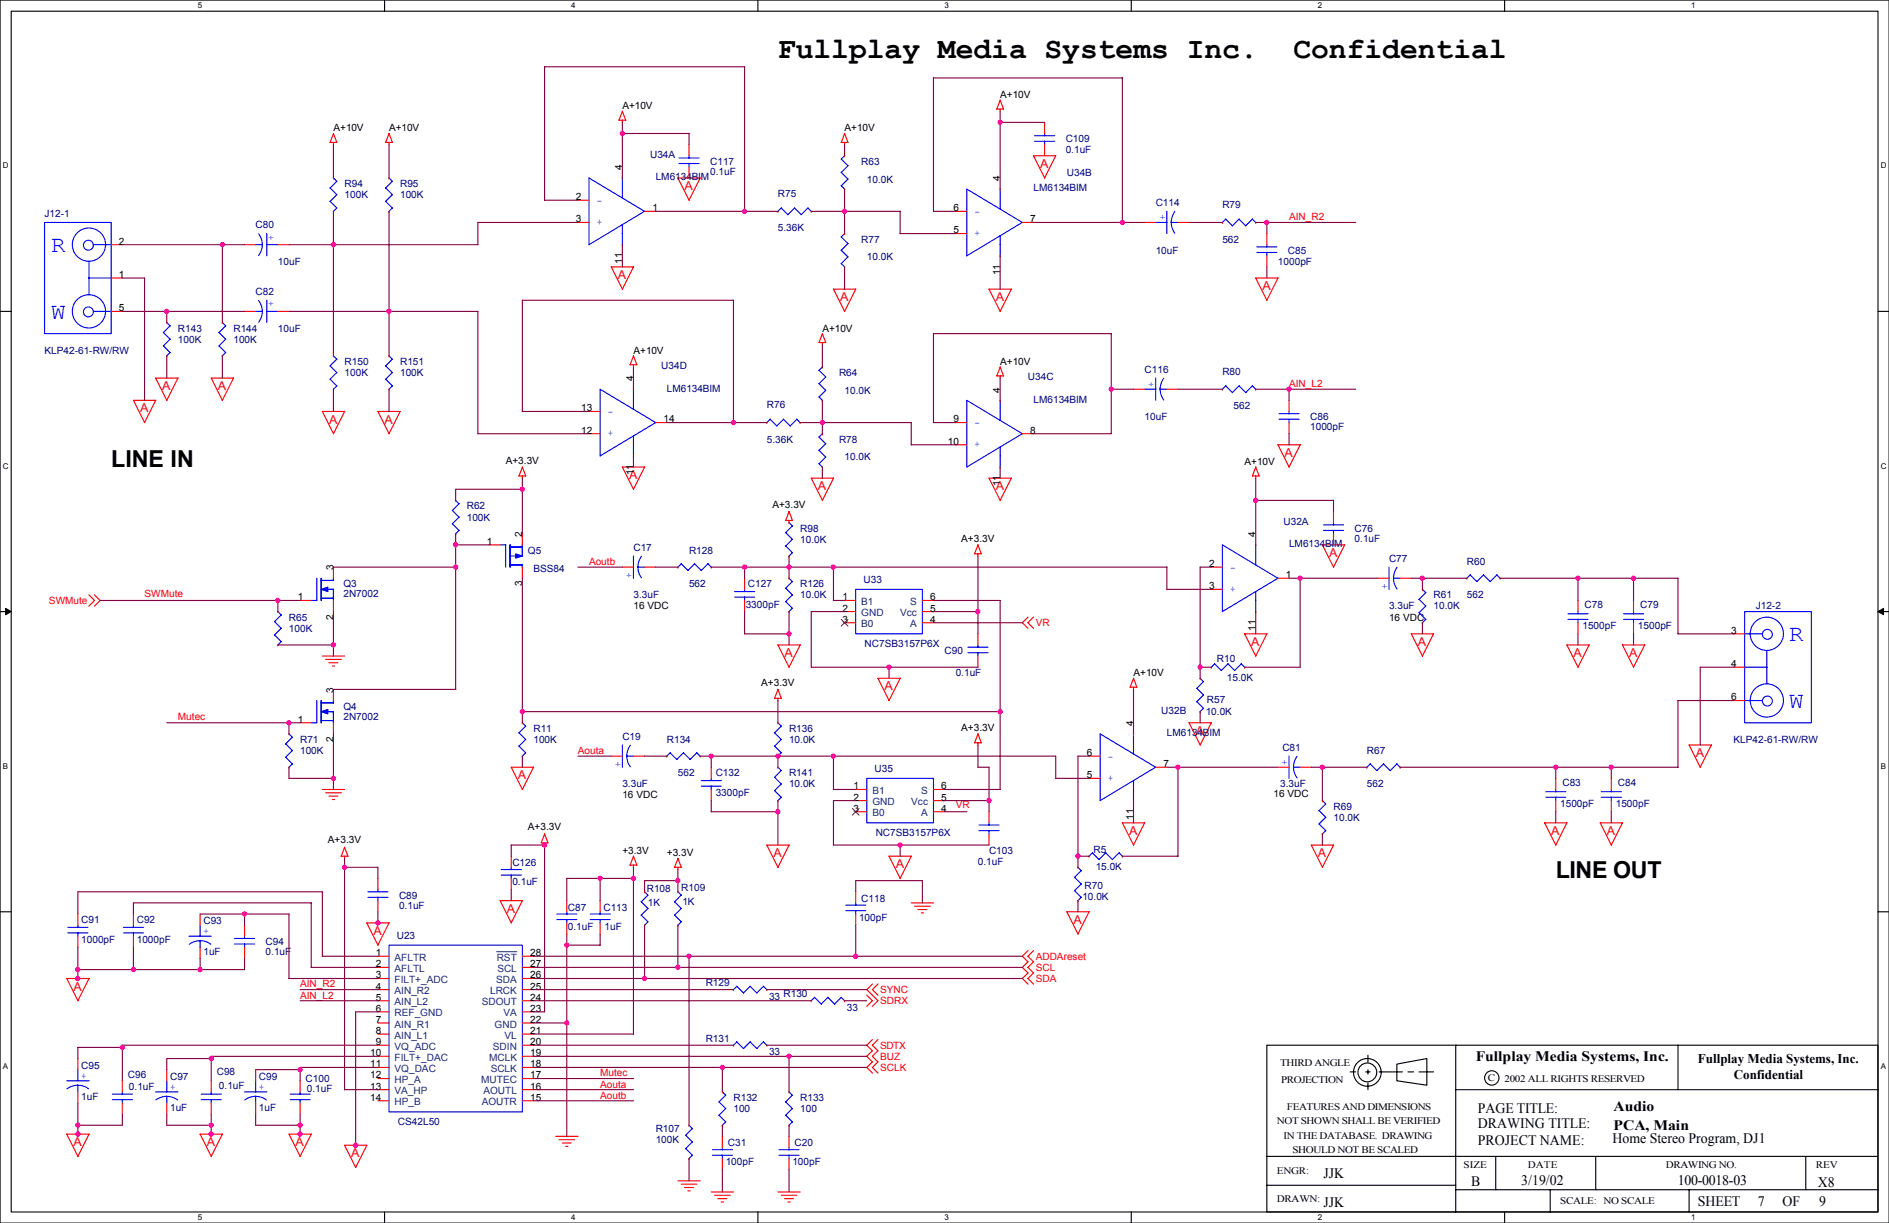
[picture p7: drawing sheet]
<svg xmlns="http://www.w3.org/2000/svg" width="432mm" height="279mm" viewBox="0 0 432 279" stroke-linecap="round" stroke-linejoin="round" font-family="sans-serif">
<path d="M0 0h431.8v279.4h-431.8zM2.6 2.6h426.7v274.3h-426.7z" fill="none" stroke="#000" stroke-width=".25"/>
<g fill="#fff">
<path d="M45.2 .3h1v2h-1z"/>
<path d="M45.2 277.1h1v2.1h-1z"/>
</g>
<path d="M87.9 0v2.6M87.9 276.9v2.5" fill="none" stroke="#000" stroke-width=".25"/>
<g fill="#fff">
<path d="M130.6 .3h1v2h-1z"/>
<path d="M130.6 277.1h1v2.1h-1z"/>
</g>
<path d="M173.2 0v2.6M173.2 276.9v2.5" fill="none" stroke="#000" stroke-width=".25"/>
<g fill="#fff">
<path d="M215.9 .3h1v2h-1z"/>
<path d="M215.9 277.1h1v2.1h-1z"/>
</g>
<path d="M258.6 0v2.6M258.6 276.9v2.5" fill="none" stroke="#000" stroke-width=".25"/>
<g fill="#fff">
<path d="M301.3 .3h1v2h-1z"/>
<path d="M301.3 277.1h1v2.1h-1z"/>
</g>
<path d="M343.9 0v2.6M343.9 276.9v2.5" fill="none" stroke="#000" stroke-width=".25"/>
<g fill="#fff">
<path d="M386.6 .3h1v2h-1z"/>
<path d="M386.6 277.1h1v2.1h-1z"/>
<path d="M.7 36.9h1.2v2h-1.2z"/>
<path d="M429.9 36.9h1.3v2h-1.3z"/>
<path d="M.7 105.4h1.2v2.1h-1.2z"/>
<path d="M429.9 105.4h1.3v2.1h-1.3z"/>
</g>
<path d="M0 71.1h2.6M429.3 71.1h2.5" fill="none" stroke="#000" stroke-width=".25"/>
<g fill="#fff">
<path d="M.7 174h1.2v2h-1.2z"/>
<path d="M429.9 174h1.2v2h-1.2z"/>
</g>
<path d="M0 139.7h2.6M429.3 139.7h2.5" fill="none" stroke="#000" stroke-width=".25"/>
<path d="M1.3 139l1.3 .7-1.3 .7zM429.3 139.7l1.3-.7v1.4z" fill="#000" stroke="#000" stroke-width=".23"/>
<g fill="#fff">
<path d="M.7 242.6h1.2v2h-1.2z"/>
<path d="M429.9 242.6h1.2v2h-1.2z"/>
</g>
<g fill="none" stroke="#000" stroke-width=".25">
<path d="M0 208.3h2.6M429.3 208.3h2.5M332.8 238.8h96.5v38.1h-96.5zM332.8 238.8h-43.2v38.1h43.2M383.6 238.8v10.1M308.6 244.9h1.3M312.2 244.9h1M312.7 241.1v1.5M312.7 244.4v1M312.7 247.4v1.5M315.2 244.9h5.4M319.3 243.1l6.9-1.3v6.1l-6.9-1z"/>
<path d="M321.8 244.9h1.3M324.4 244.9h3.3M332.8 248.9h96.5M289.6 264.2h139.4M289.6 270.8h43.2M332.8 271.8h96.5M341.9 264.2v7.6M354.4 271.8v5.1M364.8 264.2v7.6M386.1 271.8v5.1M412.8 264.2v7.6"/>
<circle cx="312.6" cy="245" r="3.2"/>
<circle cx="312.6" cy="245" r="2.15"/>
<circle cx="341" cy="246.3" r="1.64"/>
</g>
<g fill="none" stroke="#f00" stroke-width=".25">
<path d="M76.2 32.5v.6M76.2 30.5l.8 2.1M76.2 30.5l-.8 2h1.6M88.1 32.5h1.6M88.9 32.5v.6M88.9 30.5l.8 2.1M88.9 30.5l-.7 2M142.3 27.5v.5M142.3 25.4l.7 2.1M142.3 25.4l-.8 2.1h1.5M157.5 33v2.6M157.5 38.1v2.6"/>
<path d="M193.1 35.6h.1M193.1 32.5v.6M193.1 30.5l.7 2.1M193.1 30.5l-.8 2h1.5M228.6 22.9l.8 2h-1.6zM228.6 24.9v.5M238.8 28v2.5M238.8 33v2.6M241.3 35.6h-5.1l2.6 5.1M241.3 35.6l-2.5 5.1M25.4 55.9h2.6M55.9 55.9h2.5"/>
<path d="M63.5 55.9h2.6M76.2 40.7h.1M76.2 48.3h.1M88.9 40.7h.1M88.9 48.3h.1M132.1 50.8h2.5M132.1 45.7h2.5M142.3 40.7h.1M142.3 55.9h.1M147.3 48.3h2.6M160.1 40.7h-5.1l2.5 5.1M160.1 40.6l-2.6 5.1"/>
<path d="M177.8 48.3h.1M185.4 48.3h.1M193.1 53.4h.1M193.1 43.2h.1M218.5 48.3h2.5M218.5 53.4h2.5M228.6 43.2h.1M228.6 58.4h.1M233.7 50.8h2.5M261.6 50.8h2.6M269.3 50.8h2.5M279.4 50.8h.1"/>
<path d="M287 50.8h.1M289.6 53.4v2.5M289.6 58.4v2.6M25.4 63.5h2.6M25.4 71.1h2.6M38.1 73.7h.1M50.8 73.7h.1M55.9 71.1h2.5M63.5 71.1h2.6M142.3 66.1l2.5-5.1h-5.1l2.6 5.1M188 78.3v.5M188 76.2l.8 2.1"/>
<path d="M188 76.2l-.8 2.1h1.5M193.1 61h.1M193.1 71.1l2.5-5h-5.1l2.6 5.1M226.1 66.1h5.1l-2.6 5zM292.1 63.5h-5.1l2.6 5.1M292.1 63.5l-2.5 5.1M33 96.5l2.6-5h-5.1l2.6 5.1M38.1 81.3h.1M40.7 86.4h-5.1l2.5 5.1M40.7 86.4l-2.6 5.1M50.8 81.3h.1M53.4 86.4h-5.1l2.5 5.1"/>
<path d="M53.4 86.4l-2.6 5.1M73.7 94h5.1l-2.6 5.1zM76.2 81.3h.1M76.2 88.9h.1M86.4 94h5.1l-2.6 5.1zM88.9 81.3h.1M88.9 88.9h.1M134.6 94h2.6M134.6 99.1h2.6M144 83.3h1.6M144.8 88.9h.1M144.8 83.3v.6"/>
<path d="M144.8 81.3l.8 2.1M144.8 81.3l-.8 2M149.9 96.5h2.5M175.3 96.5h.1M182.9 96.5h.1M188 99.1h.1M188 91.5h.1M188 83.8h.1M218.5 96.5h2.5M228.6 91.5h.1M228.6 85.9v.5M228.6 83.8l.8 2.1h-1.6z"/>
<path d="M233.7 99.1h2.5M259.1 88.9h2.5M266.7 88.9h2.6M279.4 88.9h.1M287 88.9h.1M294.7 91.5v2.5M294.7 96.5v2.6M104.2 114.3h.1M119.4 108.7v.6M119.4 106.7l-.8 2h1.6l-.8-2M142.3 106.7h5.1l-2.6 5.1zM144.8 104.2h.1"/>
<path d="M179.6 118.9h1.5M179.6 118.9l.8-2.1 .7 2.1M180.4 119.4h.1M180.4 118.9v.5M188 106.7h.1M190.5 109.2h-5.1l2.6 5.1M190.5 109.2l-2.5 5.1M218.5 101.6h2.5M228.6 106.7h.1M231.2 109.2h-5.1l2.5 5.1M231.2 109.2l-2.6 5.1M286.3 108.7h1.5"/>
<path d="M286.3 108.7l.8-2 .7 2.1M287 108.7v.6M294.7 106.7l2.5-5.1h-5.1l2.6 5.1M304.8 116.9v2.5M20.3 135.9l1.3 1.3-1.3 1.3M21.6 135.9l1.3 1.3-1.3 1.3M63.5 139.7h.1M68.6 137.2h2.5M76.2 129.6v2.5M76.2 137.2v2.5M104.2 121.9h.1M111.8 124.5h2.5"/>
<path d="M119.4 121.9v2.6M119.4 129.6v2.5M142.3 129.6h2.5M147.3 129.6h2.6M155 129.6h.1M162.6 129.6h.1M170.2 132.1v2.5M170.2 137.2v2.5M180.4 127h.1M180.4 132.1h.1M180.4 139.7h.1M193.1 137.2h2.5"/>
<path d="M193.1 139.7h2.5M210.8 137.2h2.6M210.8 139.7h2.6M223.5 124.5l.8 2h-1.5zM223.5 126.5v.5M276.9 129.6h2.5M276.9 134.6h2.5M287 124.5h.1M287 139.7h.1M292.1 132.1h2.6M304.8 129.6l2.6-5.1h-5.1l2.5 5.1M304.8 121.9v2.6"/>
<path d="M315 132.1h2.5M320.1 132.1h2.5M325.1 134.6h.1M335.3 132.1h.1M342.9 132.1h.1M360.7 137.2v2.5M373.4 137.2v2.5M63.5 147.3h.1M73.7 149.9h5.1M74.4 150.6h3.6M75.2 151.4h2M76 152.2h.5"/>
<path d="M76.2 157.5v2.5M177.8 157.5l.8 2h-1.6zM177.8 159.5v.6M180.4 152.4l2.5-5.1h-5.1l2.6 5.1M193.1 142.3h2.5M205.8 155h-5.1l2.5 5.1M205.8 154.9l-2.6 5.1M210.8 142.3h2.6M223.5 144.8v2.5M223.5 149.9v2.5M235 141l-1.3 1.3 1.3 1.3M236.3 141l-1.3 1.3 1.3 1.3"/>
<path d="M258.3 157h1.6M259.1 157v.5M259.1 155l.8 2M259.1 154.9l-.8 2.1M274.3 155h.1M276.9 152.4h.1M284.5 152.4h.1M289.6 144.8l-2.5 5.1-2.6-5.1h5.1M325.1 142.3h.1M327.7 144.8l-2.5 5.1-2.6-5.1h5.1M360.7 152.4l2.6-5.1h-5.1l2.5 5.1M360.7 142.3v2.5"/>
<path d="M373.4 152.4l2.6-5.1h-5.1l2.5 5.1M373.4 142.3v2.5M396.3 144.8h2.5M396.3 152.4h2.5M66.1 167.7h.1M66.1 175.3h.1M68.6 165.1h2.5M76.2 165.1v2.6M119.4 165.1h.1M119.4 172.7h.1M139.7 172.7h2.6M144.8 172.7h2.5"/>
<path d="M152.4 172.7h.1M160 172.7h.1M162.6 175.3v2.5M177.8 165.1h.1M177.8 172.7h.1M177.8 175.3h.1M223.5 169.7v.5M224.3 169.7h-1.5l.8-2.1 .7 2.1M248.9 172.7h2.6M248.9 177.8h2.6M259.1 167.7h.1M264.2 175.3h2.5"/>
<path d="M274.3 162.6h.1M274.3 170.2l2.6-5.1h-5.1l2.6 5.1M292.1 175.3h2.6M297.2 175.3h2.5M312.4 175.3h.1M320.1 175.3h.1M355.6 177.8v2.6M368.3 177.8v2.6M388.6 175.3l2.6-5.1h-5.1l2.6 5.1M396.3 160h2.5M73.7 180.4h5.1M74.4 181.1h3.6"/>
<path d="M75.2 181.9h2M76 182.6h.5M78.8 195.6v.5M78.8 193.5l-.8 2.1h1.5l-.7-2M116.9 195.6v2.5M119.4 180.4l2.6-5.1h-5.1l2.5 5.1M124.5 192.6v.5M124.5 190.5l.8 2.1M124.5 190.5l-.8 2.1h1.5M144 197.6h1.6M144.8 197.6v.6M144.8 195.6l.8 2.1"/>
<path d="M144.8 195.6l-.8 2M155 198.1v.6M155 196.1l.7 2.1M155 196.1l-.8 2h1.5M162.6 180.4v2.5M177.8 182.9h.1M177.8 198.1l2.6-5h-5.1l2.5 5.1M195.6 180.4h2.5M195.6 185.4h2.5M195.6 182.9h2.5M208.3 195.6l-2.5 5.1-2.6-5.1h5.1M213.4 180.4h2.5"/>
<path d="M213.4 185.4h2.5M213.4 182.9h2.5M226.1 185.4v2.6M226.1 190.5v2.6M246.4 198.1h.1M248.9 195.6h.1M256.6 195.6h.1M259.1 182.9h.1M259.1 193.1l2.6-5.1h-5.1l2.5 5.1M302.3 182.9h.1M302.3 190.5h.1M302.3 198.1l2.5-5h-5.1l2.6 5.1"/>
<path d="M355.6 193.1l2.6-5.1h-5.1l2.5 5.1M355.6 182.9v2.5M368.3 193.1l2.6-5.1h-5.1l2.5 5.1M368.3 182.9v2.5M17.8 208.8v2.5M17.8 213.9v2.5M30.5 208.8v2.5M30.5 213.9v2.5M45.7 208.8v2.5M45.7 216.4v2.6M55.9 211.3v2.6M55.9 216.4v2.6"/>
<path d="M86.4 215.9l2.5-5.1h-5.1l2.6 5.1M86.4 200.7v2.5M86.4 205.8v2.5M86.4 218.5h2.5M116.9 200.7v2.5M119.4 218.5h2.5M119.4 205.8h-5.1l2.6 5.1M119.4 205.7l-2.5 5.1M129.6 205.8v2.5M129.6 210.8v2.6M137.2 205.8v2.5M137.2 210.8v2.6"/>
<path d="M147.3 203.7h.1M147.3 211.3h.1M155 203.7h.1M155 211.3h.1M195.6 203.7v2.6M195.6 208.8v2.5M208.3 206.3h5.1M209.1 207h3.5M209.8 207.8h2.1M210.6 208.6h.5M235 217.2l-1.3 1.3 1.3 1.3-1.3 1.2 1.3 1.3M236.3 217.2l-1.3 1.3 1.3 1.3-1.3 1.2 1.3 1.3"/>
<path d="M243.9 208.3h5.1l-2.6 5.1zM246.4 205.8h.1M20.4 223.5h-5.1l2.5 5.1M20.4 223.5l-2.6 5.1M86.4 223.5h2.5M86.4 221h2.5M86.4 226.1h2.5M86.4 228.6h2.5M86.4 231.2h2.5M86.4 233.7h2.5M86.4 236.2h2.5M86.4 238.8h2.5"/>
<path d="M119.4 223.5h2.5M119.4 221h2.5M119.4 226.1h2.5M119.4 228.6h2.5M119.4 231.2h2.5M119.4 233.7h2.5M119.4 236.2h2.5M119.4 238.8h2.5M167.7 226.1h.1M167.7 238.8h.1M175.3 226.1h.1M175.3 238.8h.1"/>
<path d="M185.4 228.6h.1M193.1 228.6h.1M198.1 227.3l1.3 1.3-1.3 1.3M199.4 237.5l-1.3 1.3 1.3 1.3M199.4 224.8l-1.3 1.3 2.6 2.5-1.3 1.3M200.7 237.5l-1.3 1.3 1.3 1.3M200.7 224.8l-1.3 1.3 1.3 1.3M235 222.2l-1.3 1.3 1.3 1.3M236.3 222.2l-1.3 1.3 1.3 1.3M17.8 241.8v2.6M17.8 249.4v2.6M28 246.9v2.5"/>
<path d="M28 252v2.5M38.1 244.4v2.5M38.1 252v2.5M45.7 259.1h5.1l-2.5 5.1zM48.3 246.9v2.5M48.3 252v2.5M58.4 244.4v2.5M58.4 252v2.5M68.6 246.9v2.5M68.6 252v2.5M86.4 241.3h2.5M86.4 243.9h2.5"/>
<path d="M86.4 246.4h2.5M86.4 248.9h2.5M86.4 251.5h2.5M119.4 241.3h2.5M119.4 243.9h2.5M119.4 246.4h2.5M119.4 248.9h2.5M119.4 251.5h2.5M127 259.6h5.1M157.5 257.1h.1M165.1 249.4h.1M165.1 257.1h.1"/>
<path d="M165.1 259.6v2.5M180.4 249.4h.1M180.4 257.1h.1M180.4 259.6v2.5M199.4 240l-1.3 1.3 1.3 1.3-1.3 1.3 1.3 1.3M200.7 240l-1.3 1.3 1.3 1.3-1.3 1.3 1.3 1.3M17.8 264.2l2.6-5.1h-5.1l2.5 5.1M68.6 264.2l2.6-5.1h-5.1l2.5 5.1M81.3 266.7l2.6-5.1h-5.1l2.5 5.1M127.8 260.4h3.6M128.5 261.1h2.1M129.3 261.9h.5"/>
<path d="M155 269.8h5.1M155.7 270.5h3.6M156.5 271.3h2M157.2 272.1h.6M157.5 264.7h.1M162.6 272.3h5.1M163.3 273.1h3.6M164.1 273.8h2M164.9 274.6h.5M165.1 264.7v2.5M177.8 272.3h5.1M178.6 273.1h3.6"/>
<path d="M179.3 273.8h2.1M180.1 274.6h.5M180.4 264.7v2.5"/>
</g>
<g fill="none" stroke="#00f" stroke-width=".25">
<path d="M155.2 37.4h4.6M155.2 36.1h4.6M157.5 35.6v.5M157.5 37.3v.8M193.1 35.6l-.8 .7 1.5 1.6M193.8 37.8l-1.5 1.6 1.5 1.5-1.5 1.5M236.5 32.3h4.6M236.5 31h4.6M238.8 30.5v.5M238.8 32.3v.7M10.2 50.8h15.2v25.4h-15.2zM20.3 59.7v7.6"/>
<path d="M21.3 55.9h4.1M58.4 55.9h1.6M59.1 53.4l.5 .9 .4 1.6M60 55.9l-.2 1-.7 1.5M61 55.9h2.5M61 53.3v5.1M76.2 40.7l.8 .7-1.6 1.6 1.6 1.5M77 44.5l-1.6 1.5 1.6 1.5-.8 .8M88.2 42.9l1.5 1.6M88.2 46l1.5 1.5M88.9 40.7l.8 .7M89.7 41.4l-1.6 1.6"/>
<path d="M89.7 44.5l-1.6 1.5M89.7 47.5l-.8 .8M142.3 40.6v4.6M142.3 51.3v4.6M147.4 48.3l-12.8-7.6v15.2M147.4 48.3l-12.8 7.6M178.6 47.5l1.5 1.6M178.6 47.5l-.8 .8M181.6 47.5l1.6 1.6M181.7 47.5l-1.6 1.5M184.7 47.5l.8 .8M184.7 47.5l-1.5 1.5"/>
<path d="M192.3 42.4l.8 .8M193.1 53.3l-.8 .8 1.5 1.5M193.8 55.6l-1.5 1.5 1.5 1.6-1.5 1.5M228.6 43.2v4.6M228.6 53.8v4.6M233.7 50.8l-12.7 7.7v-15.3l12.7 7.6M264.2 50.8h2.5M266.7 48.3v5.1M267.7 50.8h1.6M268.6 48.3l-.7 1.5-.2 1 .3 1.6 .6 .9M283.2 50.1l1.6 1.5 1.5-1.6 .8 .8M283.3 50l-1.6 1.6-1.5-1.6-.8 .8"/>
<path d="M287.3 57.7h4.6M287.3 56.4h4.6M289.6 55.9v.5M289.6 57.7v.7M20.3 63.5h5.1M21.4 71.1h4M37.4 76l1.5 1.5M37.4 79l1.5 1.6M38.1 73.7l.8 .8M38.9 74.4l-1.6 1.6M38.9 77.5l-1.6 1.5M50.1 76l1.5 1.5-1.6 1.5 1.6 1.6"/>
<path d="M50.8 73.7l.8 .8-1.6 1.5M58.4 71.1h1.6M59.1 68.6l.5 1 .4 1.5M60 71.1l-.2 1.1-.7 1.4M61 71.1h2.5M61 68.6v5.1M192.3 60.2l.8 .8M38.9 80.5l-.8 .8M51.6 80.5l-.8 .8M76.2 81.3l.8 .8-1.6 1.5 1.6 1.5M77 85.1l-1.6 1.6 1.6 1.5-.8 .7M88.2 83.6l1.5 1.5"/>
<path d="M88.2 86.6l1.5 1.6M88.9 81.3l.8 .8M89.7 82.1l-1.6 1.5M89.7 85.1l-1.6 1.6M89.7 88.2l-.8 .7M144.8 88.9v4.6M144.8 99.6v4.6M149.9 96.5l-12.7 7.7v-15.3l12.7 7.7M175.3 96.5l.8-.7 1.5 1.5M182.1 95.8l.8 .8M182.2 95.8l-1.6 1.5-1.5-1.5-1.5 1.5M187.2 87.6l1.6 1.6-1.6 1.5 .8 .8"/>
<path d="M188 83.8l-.8 .8 1.5 1.5-1.5 1.6M188 99.1l-.8 .7 1.5 1.6M228.6 91.4v4.6M233.7 99.1l-12.7-7.6v15.2M233.7 99.1l-12.7 7.6M261.6 88.9h2.6M264.2 86.4v5.1M265.2 88.9h1.5M266 86.4l-.7 1.5-.1 1 .3 1.6 .5 .9M280.2 88.2l1.5 1.5M280.2 88.1l-.8 .8M283.2 88.2l1.6 1.5"/>
<path d="M283.3 88.1l-1.6 1.6M286.3 88.2l.8 .7M286.3 88.1l-1.5 1.6M292.4 95.8h4.6M292.4 94.5h4.6M294.7 94v.5M294.7 95.8v.7M103.4 116.6l1.5 1.6M104.2 114.3l.7 .8-1.5 1.5M104.9 118.1l-1.5 1.6 1.5 1.5M180.4 119.4l.7 .8M187.2 105.9l.8 .8"/>
<path d="M188.8 101.3l-1.6 1.6 1.6 1.5-1.6 1.5M228.6 102.1v4.6M302.5 119.9h4.6M304.8 119.4v.5M63.5 139.7l.8 .8M72.4 132.1v5.1h-1.3M73.4 132.1v5.1M73.4 136.7h2.8M74.7 134.6h1.5v2.6M76.2 132.1v.5h-2.8M104.9 121.2l-.8 .8M114.3 124.5h1.3v5.1"/>
<path d="M116.6 129.1l2.8-.1v.6M116.6 127h1.5M116.6 124.5v5.1M116.6 125h2.8M119.4 124.5v2.5M144.8 127v5.1M145.8 129.5l.3 1.6 .5 .9M145.8 129.6h1.6M146.6 127.1l-.6 1.4-.2 1M155.7 128.8l-.7 .8M158.8 128.8l-1.5 1.5-1.6-1.5M161.8 128.8l.8 .8"/>
<path d="M161.8 128.8l-1.5 1.5-1.5-1.5M167.9 136.4h4.6M167.9 135.1h4.6M170.2 134.6v.6M170.2 136.4v.8M179.6 121.7l1.5 1.5M179.6 124.7l1.5 1.6M179.6 134.4l1.5 1.5M179.6 137.4l1.5 1.6M180.4 132.1l.7 .8M181.1 120.2l-1.5 1.5M181.1 123.2l-1.5 1.6"/>
<path d="M181.1 126.3l-.8 .7M181.1 132.9l-1.5 1.5M181.1 135.9l-1.5 1.6M181.1 139l-.8 .7M195.6 134.6h15.2v10.2h-15.2zM287 124.5v4.6M287 135.1v4.6M292.1 132.1l-12.7 7.6v-15.2l12.7 7.6M302.5 121.2h4.6M304.8 121.2v.7M317.5 129.6v5.1M318.5 132.1h1.6"/>
<path d="M319.4 129.6l-.7 1.4-.2 1.1 .3 1.5 .6 1M324.4 140l1.5 1.5-.8 .8M325.1 134.6l.8 .8M325.9 135.4l-1.5 1.5 1.5 1.6-1.5 1.5M335.3 132.1l.8-.8 1.5 1.6M342.2 131.3l.7 .8M342.2 131.3l-1.5 1.6-1.6-1.6-1.5 1.6M360.7 139.7v.6M373.4 139.7v.6M398.8 139.7h15.2v25.4h-15.2zM62.8 145.1l1.5 1.5-.8 .8M64.3 140.5l-1.6 1.5 1.6 1.6-1.6 1.5"/>
<path d="M221.3 149.1h4.5M221.3 147.8h4.5M223.5 147.3v.6M223.5 149.1v.8M274.3 155l.8 .7-1.5 1.6 1.5 1.5M275.1 158.8l-1.5 1.5 1.5 1.5-.8 .8M277.7 151.6l-.8 .8M280.7 151.7l1.5 1.5M280.7 151.6l-1.5 1.6-1.6-1.5M283.7 151.7l.8 .7M283.8 151.6l-1.6 1.6M358.4 141.5h4.6"/>
<path d="M358.4 140.2h4.6M360.7 141.5v.8M371.1 141.5h4.6M371.1 140.2h4.6M373.4 141.5v.8M398.8 144.8h4.1M398.8 152.4h5.1M403.9 148.6v7.6M65.3 169.9l1.5 1.6M65.3 173l1.5 1.5M66.1 167.7l.7 .7M66.8 168.4l-1.5 1.6"/>
<path d="M66.8 171.5l-1.5 1.5M66.8 174.5l-.8 .8M72.4 160v5.1h-1.3M73.4 160.5h2.8M73.4 160v5.1M73.4 164.6h2.8M74.7 162.6h1.5v2.5M76.2 160v.6M118.6 167.4l1.6 1.6-1.6 1.5 1.6 1.5M119.4 165.1l.8 .8-1.6 1.5M120.2 172l-.8 .8M142.3 170.2v5.1"/>
<path d="M143.3 172.7h1.5M144.1 170.2l-.7 1.5-.1 1 .3 1.6 .5 .9M152.4 172.7l.8-.7 1.5 1.5M159.3 172l.8 .8M159.3 172l-1.5 1.5-1.5-1.5-1.6 1.5M160.3 179.6h4.6M160.3 178.3h4.6M162.6 177.8v.6M162.6 179.6v.8M177.1 167.4l1.5 1.6-1.6 1.5 1.6 1.5M177.1 177.6l1.5 1.5-1.6 1.5 1.6 1.6M177.8 165.1l.8 .8-1.6 1.5"/>
<path d="M177.8 175.3l.8 .8-1.6 1.5M178.6 172l-.8 .8M198.1 177.8h15.3v10.2h-15.3zM259.1 167.6v4.6M259.1 178.3v4.6M264.2 175.3l-12.7 7.6v-15.2l12.7 7.6M294.7 172.7v5.1M295.7 175.3h1.5M296.5 172.8l-.7 1.4-.1 1.1 .3 1.5 .5 .9M312.4 175.3l.8-.8 1.5 1.6M319.3 174.5l.8 .8M319.3 174.5l-1.5 1.6-1.5-1.6-1.6 1.5"/>
<path d="M398.8 160h4.1M114.6 199.9h4.6M114.6 198.6h4.6M116.9 198.1v.6M116.9 199.9v.8M178.6 182.1l-.8 .8M223.8 189.8h4.6M223.8 188.5h4.6M226.1 188v.5M226.1 189.7v.8M246.4 198.1l.8 .8-1.6 1.5M248.9 195.6l.8-.8 1.5 1.6"/>
<path d="M255.8 194.8l.8 .8M255.8 194.8l-1.5 1.6-1.5-1.6-1.6 1.6M302.3 182.9l.8 .8-1.6 1.5 1.6 1.5M303 186.7l-1.5 1.6 1.6 1.5-.8 .7M353.3 182.1h4.6M353.3 180.9h4.6M355.6 180.4v.5M355.6 182.1v.8M366 182.1h4.6M366 180.9h4.6M368.3 180.4v.5M368.3 182.1v.8"/>
<path d="M15.5 213.1h4.6M15.5 211.9h4.6M17.8 211.3v.6M17.8 213.1v.8M28.2 213.1h4.6M28.2 211.9h4.6M30.5 211.3v.6M30.5 213.1v.8M43.2 213.9h5.1M43.2 215.7l1.5-.7 1-.1 1.6 .3 .9 .5M45.7 211.3v2.6M45.7 214.9v1.6"/>
<path d="M53.6 215.7h4.6M53.6 214.4h4.6M55.9 213.9v.5M55.9 215.6v.8M84.1 205h4.6M84.1 203.7h4.6M86.4 203.2v.6M86.4 205v.8M88.9 215.9h30.5v38.1h-30.5zM127.3 210.1h4.6M127.3 208.8h4.6M129.6 208.3v.5"/>
<path d="M129.6 210.1v.7M134.9 210.1h4.6M134.9 208.8h4.6M137.2 208.3v.5M137.2 210.1v.7M146.6 209.1l1.5 1.5-.8 .8M147.3 203.7l.8 .8M148.1 204.5l-1.5 1.5 1.5 1.6-1.5 1.5M154.2 209.1l1.5 1.5-.8 .8M155 203.7l.7 .8M155.7 204.5l-1.5 1.5 1.5 1.6-1.5 1.5M193.3 208h4.6"/>
<path d="M193.3 206.8h4.6M195.6 206.3v.5M195.6 208v.8M245.6 200.4l1.6 1.6-1.6 1.5 1.6 1.5M247.2 205l-.8 .8M168.4 225.3l1.6 1.6M168.4 238l1.6 1.6 1.5-1.6 1.5 1.6M168.4 225.3l-.7 .8M168.4 238l-.7 .8M171.5 225.3l1.5 1.6M171.5 225.3l-1.6 1.5M174.5 225.3l.8 .8"/>
<path d="M174.5 225.3l-1.5 1.5M175.3 238.8l-.8-.8-1.5 1.5M186.2 227.9l1.5 1.5 1.6-1.6 1.5 1.6M186.2 227.8l-.8 .8M193.1 228.6l-.8-.8-1.5 1.6M15.3 246.9h5.1M15.3 248.8l1.4-.7 1.1-.2 1.5 .3 1 .6M17.8 244.4v2.5M17.8 247.9v1.6M25.7 251.2h4.6M25.7 250h4.6M28 249.4v.6"/>
<path d="M28 251.2v.8M35.6 249.4h5.1M35.6 251.3l1.5-.7 1-.1 1.6 .3 .9 .5M38.1 246.9v2.6M38.1 250.5v1.5M46 251.2h4.6M46 250h4.6M48.3 249.4v.6M48.3 251.2v.8M55.9 249.4h5.1M55.9 251.3l1.5-.7 1-.1 1.6 .3 .9 .5M58.4 246.9v2.6"/>
<path d="M58.4 250.5v1.5M66.3 251.2h4.6M66.3 250h4.6M68.6 249.4v.6M68.6 251.2v.8M156.7 259.4l1.6 1.5M157.5 257.1l.8 .8M158.3 257.8l-1.6 1.6M164.4 254.8l1.5 1.5-.8 .8M165.1 249.4l.8 .8M165.9 250.2l-1.6 1.6 1.6 1.5-1.6 1.5M179.6 251.7l1.5 1.6"/>
<path d="M179.6 254.8l1.5 1.5M180.4 249.4l.7 .8M181.1 250.2l-1.5 1.6M181.1 253.3l-1.5 1.5M181.1 256.3l-.8 .8M156.7 262.4l1.6 1.5M158.3 260.9l-1.6 1.5M158.3 263.9l-.8 .8M162.8 263.9h4.6M162.8 262.7h4.6M165.1 262.1v.6M165.1 263.9v.8"/>
<path d="M178.1 263.9h4.6M178.1 262.7h4.6M180.4 262.1v.6M180.4 263.9v.8"/>
<circle cx="20.2" cy="56" r="1.14"/>
<circle cx="20.3" cy="55.9" r="3.8"/>
<circle cx="20.2" cy="71.3" r="1.14"/>
<circle cx="20.3" cy="71.1" r="3.8"/>
<circle cx="403.9" cy="144.8" r="3.8"/>
<circle cx="404" cy="144.9" r="1.14"/>
<circle cx="403.9" cy="160" r="3.8"/>
<circle cx="404" cy="160.2" r="1.14"/>
</g>
<path d="M192.3 141.5l1.5 1.5M193.8 141.5l-1.5 1.5M194.8 184.7l1.6 1.5M196.4 184.7l-1.6 1.5" fill="none" stroke="#804000" stroke-width=".23"/>
<path d="M113.5 217.4h4.6" fill="none" stroke="#004080" stroke-width=".23"/>
<g fill="#00f" stroke="#00f" stroke-width=".25">
<path d="M73.4 134.6l1.6-.5v1z" fill-rule="evenodd"/>
<path d="M73.4 162.6l1.6-.5v1z" fill-rule="evenodd"/>
<path d="M117.9 126.5l1.5 .5-1.5 .5z" fill-rule="evenodd"/>
</g>
<g fill="none" stroke="#800040" stroke-width=".25">
<path d="M170.2 15.3v33M170.2 15.3l-45.7-.1v30.5h7.6M76.2 33v7.7M88.9 33v7.7M142.2 30.5h15.3M142.3 28v12.7M157.5 30.5v2.5M193.1 33v2.6M228.6 28h10.2M228.6 25.4v17.8M28 55.9h27.9M50.8 55.9v17.8"/>
<path d="M66.1 55.9h43.2M76.2 48.3v33M88.9 48.3v33M109.2 50.8h22.9M109.2 50.8v5.1M142.3 55.9v5.1M149.9 48.3h27.9M185.4 48.3h20.4M193.1 43.2v10.2M205.7 53.4h12.8M205.8 48.3v5.1M218.5 48.3h-5.1v-30.5h43.2v33"/>
<path d="M228.6 58.4v7.7M236.2 50.8h25.5M271.8 50.8h7.6M287 50.8h22.9M289.6 50.8v2.6M28 71.1h27.9M28 63.5h5.1M33 63.5v28M38.1 71.1v2.6M66.1 71.1h43.2l-.1 28M188 78.8v5.1M193.1 61v5.1"/>
<path d="M213.4 76.2h40.6v22.9h-17.8M213.4 76.2v20.3h5.1M289.6 61v2.5M38.1 81.3v5.1M50.8 81.3v5.1M76.2 88.9v5.1M88.9 88.9v5.1M109.2 99.1h25.4M134.6 94h-15.2v-25.4h48.3v28M144.8 83.8v5.1M152.4 96.5h22.9M182.9 96.5h25.4v5.1h10.2"/>
<path d="M188 91.5v7.6M228.6 86.4v5.1M254 88.9h5.1M269.3 88.9h10.1M287 88.9h22.9M294.7 88.9v2.6M294.7 99.1v2.5M119.4 109.2v12.8M119.4 111.8h-15.2v2.5M144.8 104.2v2.5M188 106.7v2.6M228.6 106.7v2.6"/>
<path d="M287 109.2v15.3M287 114.3h17.8v2.6M22.9 137.2h45.7M63.5 137.2v2.5M76.2 129.6h28M76.2 139.7v10.2M104.2 121.9v35.6h-28M104.2 124.5h7.6M119.4 132.1v33M132.1 129.6h10.2M149.9 129.6h5.1M162.6 129.6h104.1"/>
<path d="M170.2 139.7v5.1h10.2M170.2 129.5v2.6M180.4 127v5.1M180.4 139.7v7.7M190.5 129.6v7.6h2.6M193.1 139.7h-7.7v12.7M213.4 139.7h10.2M213.4 137.2h15.2v43.2h-12.7M223.5 127v17.8M266.7 129.5v5.1h10.2M274.3 129.6h2.6M274.3 129.6v25.4"/>
<path d="M287 139.7v5.1M294.7 132.1h20.3M297.2 132.1v20.3M322.6 132.1h12.7M325.1 132.1v2.6M342.9 132.1h40.7v12.7h12.7M360.7 132.1v5.1M373.4 132.1v5.1M63.5 147.3h12.7M185.4 152.4h38.2M203.2 152.4v2.6M213.4 142.3h20.3"/>
<path d="M259.1 157.5v10.2M274.3 152.4h2.6M284.5 152.4h12.7M325.1 142.3v2.5M360.7 144.8v2.6M373.4 144.8v2.6M396.3 152.4h-7.7v17.8M38.1 165.1h30.5M66.1 165.1v2.6M66.1 175.3v2.5h10.1M76.2 167.7v12.7M119.4 172.7v2.6"/>
<path d="M119.4 162.6h109.2M132.1 172.7h7.6M147.3 172.7h5.1M160 172.7h81.3M162.6 172.7v2.6M177.8 160v5.1M177.8 172.7v2.6M190.5 172.7v7.7h5.1M223.5 175.3h2.6v10.1M223.5 170.2v5.1M241.3 177.8h7.6M241.3 172.7v5.1"/>
<path d="M246.4 172.7h2.5M246.4 172.7v25.5M266.7 175.3h25.4M269.3 175.3v20.3h-12.7M274.3 162.6v2.5M299.7 175.3h12.8M302.3 175.3v7.6M320.1 175.3h63.5M355.6 175.3v2.5M368.3 175.3v2.5M396.3 160h-12.7v15.3M78.8 198.1h7.6v2.6"/>
<path d="M78.8 196.1v52.9M124.5 193.1v38.1M124.5 193.1h-7.6v2.5M144.8 198.1v38.2l-22.9-.1M155 198.6v5.2M162.6 182.9v2.5h15.2M177.8 182.9v10.2M190.5 193.1h35.6M195.6 182.9h-5.1v10.2M205.8 193.1v2.5M215.9 182.9h10.2M215.9 185.4h5.1"/>
<path d="M246.4 195.6h2.6M259.1 182.9v5.1M302.3 190.5v2.6M355.6 185.4v2.6M368.3 185.4v2.6M17.8 216.4v7.7M30.5 208.8v-2.5h40.7l-.1 14.7M30.5 216.4v5.1M45.7 208.8h20.4v14.8l20.3-.1M45.7 219v2.5M55.9 208.8v2.6M55.9 219v2.5"/>
<path d="M73.7 203.7v14.8h12.7M73.7 203.7h-55.9v5.1M86.4 208.3v3.1M116.9 203.2v2.6M121.9 218.5h111.8M129.5 215.9h7.7M129.6 200.7v5.1M129.6 213.4v46.2M129.6 200.7h15.2M137.2 200.7v5.1M137.2 213.4v2.5M147.3 211.3v12.3"/>
<path d="M155 211.3v9.7M155 201.2h-7.7v2.6M157.5 218.5v38.6M195.6 211.3v7.2M210.8 201.2v5.1M210.9 201.2h-15.3v2.6M246.4 205.8v2.5M17.8 221.5h38.1M28 239.3h-10.2v2.6M68.6 226.1h17.8M68.6 228.6h17.8M71.1 221h15.3"/>
<path d="M86.4 238.8h-58.4v8.1M86.4 231.2h-5.1v31M121.9 226.1h45.8M121.9 228.6h63.5M121.9 238.8h45.8M121.9 223.5h111.8M121.9 231.2h2.6M121.9 221h111.8M121.9 233.7h7.7M175.3 238.8h22.9M175.3 226.1h22.9M193 228.6h5.1"/>
<path d="M17.8 252v7.6M17.8 257.1h10.2M28 254.5v2.6M38.1 257.1h10.2M38.1 254.5v2.6M48.3 254.5v5.1M48.3 241.8h-10.2v2.6M58.4 257.1h10.2M58.4 254.5v2.6M58.4 244.4h10.2M68.6 254.5v5.1M78.8 248.9h7.6"/>
<path d="M86.4 241.3h-38.1v5.6M86.4 243.9h-17.8v3M121.9 243.9h76.2M121.9 241.3h76.2M121.9 248.9h22.9M121.9 251.5h22.9M121.9 246.4h22.9M165.1 243.9v5.6M165.1 257.1v2.5M180.4 241.3v8.2M180.4 257.1v2.5M157.5 264.7v5.1"/>
<path d="M165.1 267.2v5.1M180.4 267.2v5.1"/>
</g>
<g fill="#f0f" stroke="#f0f" stroke-width=".25">
<circle cx="325.1" cy="132.1" r=".5"/>
<circle cx="360.7" cy="132.1" r=".5"/>
<circle cx="373.4" cy="132.1" r=".5"/>
<circle cx="368.3" cy="175.3" r=".5"/>
<circle cx="355.6" cy="175.3" r=".5"/>
<circle cx="302.3" cy="175.3" r=".5"/>
<circle cx="55.9" cy="208.8" r=".5"/>
<circle cx="86.4" cy="210.8" r=".5"/>
<circle cx="45.7" cy="221.5" r=".5"/>
<circle cx="17.8" cy="257.1" r=".5"/>
<circle cx="48.3" cy="259.1" r=".5"/>
<circle cx="246.4" cy="195.6" r=".5"/>
<circle cx="269.2" cy="175.3" r=".5"/>
<circle cx="274.3" cy="152.4" r=".5"/>
<circle cx="205.7" cy="193" r=".5"/>
<circle cx="226.1" cy="182.9" r=".5"/>
<circle cx="223.5" cy="139.7" r=".5"/>
<circle cx="76.2" cy="147.3" r=".5"/>
<circle cx="104.1" cy="124.5" r=".5"/>
<circle cx="104.1" cy="129.5" r=".5"/>
<circle cx="63.5" cy="137.2" r=".5"/>
<circle cx="119.4" cy="162.6" r=".5"/>
<circle cx="228.6" cy="162.6" r=".5"/>
<circle cx="142.2" cy="30.5" r=".5"/>
<circle cx="76.2" cy="177.8" r=".5"/>
<circle cx="228.6" cy="27.9" r=".5"/>
<circle cx="254" cy="88.9" r=".5"/>
<circle cx="294.6" cy="88.9" r=".5"/>
<circle cx="289.6" cy="50.8" r=".5"/>
<circle cx="190.5" cy="172.7" r=".5"/>
<circle cx="162.6" cy="172.7" r=".5"/>
<circle cx="287" cy="114.3" r=".5"/>
<circle cx="297.2" cy="132.1" r=".5"/>
<circle cx="165.1" cy="243.8" r=".5"/>
<circle cx="27.9" cy="239.3" r=".5"/>
<circle cx="68.6" cy="259.1" r=".5"/>
<circle cx="180.3" cy="241.3" r=".5"/>
<circle cx="68.6" cy="257.1" r=".5"/>
<circle cx="17.8" cy="259.1" r=".5"/>
<circle cx="48.3" cy="241.8" r=".5"/>
<circle cx="17.8" cy="221.5" r=".5"/>
<circle cx="30.5" cy="221.5" r=".5"/>
<circle cx="147.3" cy="223.5" r=".5"/>
<circle cx="119.4" cy="111.8" r=".5"/>
<circle cx="17.8" cy="223.5" r=".5"/>
<circle cx="48.3" cy="257.1" r=".5"/>
<circle cx="66" cy="165.1" r=".5"/>
<circle cx="78.7" cy="198.1" r=".5"/>
<circle cx="157.5" cy="218.4" r=".5"/>
<circle cx="81.3" cy="261.6" r=".5"/>
<circle cx="154.9" cy="201.2" r=".5"/>
<circle cx="68.6" cy="244.4" r=".5"/>
<circle cx="154.9" cy="221" r=".5"/>
<circle cx="195.6" cy="218.4" r=".5"/>
<circle cx="144.8" cy="200.7" r=".5"/>
<circle cx="137.2" cy="200.7" r=".5"/>
<circle cx="129.5" cy="215.9" r=".5"/>
<circle cx="38.1" cy="71.1" r=".5"/>
<circle cx="50.8" cy="55.9" r=".5"/>
<circle cx="170.2" cy="129.5" r=".5"/>
<circle cx="190.5" cy="129.5" r=".5"/>
<circle cx="193" cy="48.3" r=".5"/>
<circle cx="188" cy="96.5" r=".5"/>
<circle cx="256.5" cy="50.8" r=".5"/>
<circle cx="170.2" cy="48.3" r=".5"/>
<circle cx="167.6" cy="96.5" r=".5"/>
<circle cx="88.9" cy="71.1" r=".5"/>
<circle cx="76.2" cy="55.9" r=".5"/>
<circle cx="129.5" cy="233.7" r=".5"/>
<circle cx="124.5" cy="193" r=".5"/>
<circle cx="180.3" cy="144.8" r=".5"/>
<circle cx="203.2" cy="152.4" r=".5"/>
<circle cx="180.3" cy="129.5" r=".5"/>
<circle cx="177.8" cy="172.7" r=".5"/>
<circle cx="177.8" cy="185.4" r=".5"/>
</g>
<g font-size="6.9">
<text x="177.8" y="13.4">Fullplay Media Systems Inc.</text>
<text x="295.7" y="13.4">Confidential</text>
</g>
<g font-size="5.3" fill="#00f">
<text x="11.7" y="57.6">R</text>
<text x="11.7" y="72.9">W</text>
<text x="409" y="146.5">R</text>
<text x="409" y="161.8">W</text>
</g>
<g font-size="5.3">
<text x="25.4" y="106.6">LINE IN</text>
<text x="355.6" y="200.6">LINE OUT</text>
</g>
<g font-size="3.3">
<text x="337.3" y="242.3">Fullplay Media Systems, Inc.</text>
<text x="337.8" y="257.7">DRAWING TITLE:</text>
<text x="337.8" y="254.2">PAGE TITLE:</text>
<text x="368.8" y="253.7">Audio</text>
<text x="337.8" y="261.6">PROJECT NAME:</text>
<text x="368.6" y="261">Home Stereo Program, DJ1</text>
<text x="368.8" y="258.1">PCA, Main</text>
<text x="302.5" y="269.2">JJK</text>
<text x="302.5" y="275.8">JJK</text>
<text x="336.3" y="271">B</text>
<text x="347.7" y="270.7">3/19/02</text>
<text x="383.6" y="270.7">100-0018-03</text>
<text x="388.1" y="275.5">SHEET</text>
<text x="401.8" y="275.5">7</text>
<text x="407.4" y="275.5">OF</text>
<text x="415.6" y="271.2">X8</text>
<text x="415.8" y="275.5">9</text>
</g>
<g font-size="3">
<text x="388.1" y="242.8">Fullplay Media Systems, Inc.</text>
<text x="396.3" y="246.5">Confidential</text>
</g>
<g font-size="2.8" fill="#f00">
<text x="237.8" y="38.3">A</text>
<text x="156.5" y="43.4">A</text>
<text x="141.2" y="63.7">A</text>
<text x="192" y="68.8">A</text>
<text x="227.6" y="68.8">A</text>
<text x="288.6" y="66.3">A</text>
<text x="37.1" y="89.1">A</text>
<text x="49.8" y="89.1">A</text>
<text x="32" y="94.2">A</text>
<text x="75.2" y="96.8">A</text>
<text x="87.9" y="96.8">A</text>
<text x="293.6" y="104.4">A</text>
<text x="143.8" y="109.5">A</text>
<text x="187" y="112">A</text>
<text x="227.6" y="112">A</text>
<text x="303.8" y="127.2">A</text>
<text x="286" y="147.6">A</text>
<text x="324.1" y="147.6">A</text>
<text x="179.3" y="150.1">A</text>
<text x="359.7" y="150.1">A</text>
<text x="372.4" y="150.1">A</text>
<text x="202.2" y="157.7">A</text>
<text x="273.3" y="167.9">A</text>
<text x="387.6" y="173">A</text>
<text x="118.4" y="178">A</text>
<text x="258.1" y="190.7">A</text>
<text x="354.6" y="190.7">A</text>
<text x="367.3" y="190.7">A</text>
<text x="176.8" y="195.8">A</text>
<text x="301.3" y="195.8">A</text>
<text x="204.7" y="198.4">A</text>
<text x="115.8" y="208.5">A</text>
<text x="85.4" y="213.6">A</text>
<text x="245.4" y="211.1">A</text>
<text x="16.8" y="226.3">A</text>
<text x="16.8" y="261.9">A</text>
<text x="47.3" y="261.9">A</text>
<text x="67.6" y="261.9">A</text>
<text x="80.3" y="264.4">A</text>
</g>
<g font-size="2.3">
<text x="228.6" y="22.4">A+10V</text>
<text x="142.3" y="24.9">A+10V</text>
<text x="76.2" y="30">A+10V</text>
<text x="88.9" y="30">A+10V</text>
<text x="193.1" y="30">A+10V</text>
<text x="142.2" y="38.9" transform="rotate(-90 142.2 38.9)">4</text>
<text x="228.6" y="41.4" transform="rotate(-90 228.6 41.4)">4</text>
<text x="131.6" y="45.7">2</text>
<text x="131.6" y="50.8">3</text>
<text x="149.1" y="48.3">1</text>
<text x="218" y="48.3">6</text>
<text x="218" y="53.3">5</text>
<text x="235.5" y="50.8">7</text>
<text x="27.2" y="55.9">2</text>
<text x="27.2" y="63.5">1</text>
<text x="142.2" y="60.3" transform="rotate(-90 142.2 60.3)">11</text>
<text x="228.6" y="62.9" transform="rotate(-90 228.6 62.9)">11</text>
<text x="27.2" y="71.1">5</text>
<text x="188" y="75.7">A+10V</text>
<text x="144.8" y="80.8">A+10V</text>
<text x="228.6" y="83.4">A+10V</text>
<text x="144.8" y="87.1" transform="rotate(-90 144.8 87.1)">4</text>
<text x="228.6" y="89.7" transform="rotate(-90 228.6 89.7)">4</text>
<text x="132.9" y="94">13</text>
<text x="132.9" y="99.1">12</text>
<text x="151.7" y="96.5">14</text>
<text x="216.7" y="101.6">10</text>
<text x="218" y="96.5">9</text>
<text x="235.5" y="99.1">8</text>
<text x="115.6" y="106">A+3.3V</text>
<text x="284.5" y="106.2">A+10V</text>
<text x="144.8" y="108.6" transform="rotate(-90 144.8 108.6)">11</text>
<text x="228.6" y="111.1" transform="rotate(-90 228.6 111.1)">11</text>
<text x="176.6" y="116.1">A+3.3V</text>
<text x="111.3" y="124.5">1</text>
<text x="119.4" y="122.7" transform="rotate(-90 119.4 122.7)">2</text>
<text x="219.7" y="123.7">A+3.3V</text>
<text x="287" y="122.7" transform="rotate(-90 287 122.7)">4</text>
<text x="76.2" y="130.3" transform="rotate(-90 76.2 130.3)">3</text>
<text x="276.4" y="129.5">2</text>
<text x="68.1" y="137.2">1</text>
<text x="119.4" y="134" transform="rotate(-90 119.4 134)">3</text>
<text x="192.6" y="137.2">1</text>
<text x="212.6" y="137.2">6</text>
<text x="276.4" y="134.6">3</text>
<text x="293.9" y="132.1">1</text>
<text x="76.2" y="141.6" transform="rotate(-90 76.2 141.6)">2</text>
<text x="144.8" y="139.2">16 VDC</text>
<text x="192.6" y="142.2">3</text>
<text x="192.6" y="139.7">2</text>
<text x="212.6" y="142.2">4</text>
<text x="212.6" y="139.7">5</text>
<text x="317.5" y="141.8">16 VDC</text>
<text x="287" y="144.1" transform="rotate(-90 287 144.1)">11</text>
<text x="395.8" y="144.8">3</text>
<text x="259.1" y="154.5">A+10V</text>
<text x="395.8" y="152.4">4</text>
<text x="76.2" y="158.3" transform="rotate(-90 76.2 158.3)">3</text>
<text x="174" y="156.8">A+3.3V</text>
<text x="395.8" y="160">6</text>
<text x="68.1" y="165.1">1</text>
<text x="219.7" y="166.9">A+3.3V</text>
<text x="259.1" y="165.9" transform="rotate(-90 259.1 165.9)">4</text>
<text x="76.2" y="169.5" transform="rotate(-90 76.2 169.5)">2</text>
<text x="248.4" y="172.7">6</text>
<text x="248.4" y="177.8">5</text>
<text x="266" y="175.3">7</text>
<text x="142.3" y="182.4">16 VDC</text>
<text x="195.1" y="180.3">1</text>
<text x="195.1" y="185.4">3</text>
<text x="195.1" y="182.9">2</text>
<text x="215.2" y="180.3">6</text>
<text x="215.2" y="185.4">4</text>
<text x="215.2" y="182.9">5</text>
<text x="291.1" y="182.2">16 VDC</text>
<text x="120.7" y="189.5">A+3.3V</text>
<text x="259.1" y="187.3" transform="rotate(-90 259.1 187.3)">11</text>
<text x="75" y="192.6">A+3.3V</text>
<text x="142.3" y="195.1">+3.3V</text>
<text x="152.4" y="195.6">+3.3V</text>
<text x="85.9" y="218.4">1</text>
<text x="85.9" y="221">2</text>
<text x="121.2" y="221">27</text>
<text x="121.2" y="218.4">28</text>
<text x="85.9" y="223.5">3</text>
<text x="85.9" y="226.1">4</text>
<text x="121.2" y="226.1">25</text>
<text x="121.2" y="223.5">26</text>
<text x="85.9" y="228.6">5</text>
<text x="85.9" y="231.1">6</text>
<text x="85.9" y="233.7">7</text>
<text x="121.2" y="233.7">22</text>
<text x="121.2" y="231.1">23</text>
<text x="121.2" y="228.6">24</text>
<text x="85.9" y="236.2">8</text>
<text x="85.9" y="238.8">9</text>
<text x="121.2" y="238.8">20</text>
<text x="121.2" y="236.2">21</text>
<text x="84.6" y="241.3">10</text>
<text x="84.6" y="243.8">11</text>
<text x="121.2" y="243.8">18</text>
<text x="121.2" y="241.3">19</text>
<text x="292.6" y="243.6">THIRD ANGLE</text>
<text x="84.6" y="246.4">12</text>
<text x="84.6" y="248.9">13</text>
<text x="84.6" y="251.5">14</text>
<text x="121.2" y="251.5">15</text>
<text x="121.2" y="248.9">16</text>
<text x="121.2" y="246.4">17</text>
<text x="292.9" y="247.4">PROJECTION</text>
<text x="340.1" y="246.9">C</text>
<text x="343.9" y="247.2">2002 ALL RIGHTS RESERVED</text>
<text x="291.9" y="256.8">NOT SHOWN SHALL BE VERIFIED</text>
<text x="294.2" y="253.5">FEATURES AND DIMENSIONS</text>
<text x="293.4" y="260.1">IN THE DATABASE. DRAWING</text>
<text x="295.4" y="263.4">SHOULD NOT BE SCALED</text>
<text x="291.9" y="268.3">ENGR:</text>
<text x="334.5" y="266.7">SIZE</text>
<text x="349.3" y="266.7">DATE</text>
<text x="380.8" y="266.7">DRAWING NO.</text>
<text x="415.1" y="266.7">REV</text>
<text x="291.9" y="274.6">DRAWN:</text>
<text x="356.6" y="275.1">SCALE: NO SCALE</text>
</g>
<g font-size="2.3" fill="#000080">
<text x="243.6" y="32.6">C109</text>
<text x="243.6" y="34.8">0.1uF</text>
<text x="148.6" y="36.1">U34A</text>
<text x="149.9" y="41.2">LM6134BIM</text>
<text x="162.3" y="37.6">C117</text>
<text x="162.3" y="39.9">0.1uF</text>
<text x="196.9" y="37.6">R63</text>
<text x="198.1" y="41.7">10.0K</text>
<text x="243.9" y="40.2">U34B</text>
<text x="78.8" y="42.7">R94</text>
<text x="78.8" y="45.3">100K</text>
<text x="91.5" y="42.7">R95</text>
<text x="91.5" y="45.3">100K</text>
<text x="177.8" y="45">R75</text>
<text x="236.2" y="43.7">LM6134BIM</text>
<text x="264.2" y="47">C114</text>
<text x="279.4" y="47.5">R79</text>
<text x="10.2" y="49.6">J12-1</text>
<text x="58.4" y="52.1">C80</text>
<text x="177.8" y="52.9">5.36K</text>
<text x="196.9" y="55.4">R77</text>
<text x="198.1" y="59.5">10.0K</text>
<text x="264.2" y="58">10uF</text>
<text x="279.4" y="55.4">562</text>
<text x="294.4" y="58">C85</text>
<text x="63.5" y="60.5">10uF</text>
<text x="292.1" y="60.5">1000pF</text>
<text x="58.4" y="67.4">C82</text>
<text x="40.7" y="75.7">R143</text>
<text x="53.4" y="75.7">R144</text>
<text x="63.5" y="75.7">10uF</text>
<text x="10.2" y="80.8">KLP42-61-RW/RW</text>
<text x="40.7" y="78.3">100K</text>
<text x="53.4" y="78.3">100K</text>
<text x="78.8" y="83.4">R150</text>
<text x="91.5" y="83.4">R151</text>
<text x="78.8" y="85.9">100K</text>
<text x="91.5" y="85.9">100K</text>
<text x="151.2" y="84.4">U34D</text>
<text x="152.4" y="89.5">LM6134BIM</text>
<text x="191.8" y="85.9">R64</text>
<text x="193.1" y="90">10.0K</text>
<text x="235" y="86.9">U34C</text>
<text x="261.6" y="85.1">C116</text>
<text x="279.4" y="85.6">R80</text>
<text x="175.3" y="93.3">R76</text>
<text x="236.2" y="92">LM6134BIM</text>
<text x="282" y="93.5">562</text>
<text x="175.3" y="101.1">5.36K</text>
<text x="191.8" y="101.1">R78</text>
<text x="261.6" y="96.1">10uF</text>
<text x="299.5" y="96.1">C86</text>
<text x="299.5" y="98.3">1000pF</text>
<text x="193.1" y="105.2">10.0K</text>
<text x="106.7" y="116.4">R62</text>
<text x="106.7" y="118.9">100K</text>
<text x="293.4" y="119.9">U32A</text>
<text x="144.8" y="125.8">C17</text>
<text x="182.9" y="121.5">R98</text>
<text x="182.9" y="124">10.0K</text>
<text x="294.7" y="125">LM6134BIM</text>
<text x="309.6" y="121.5">C76</text>
<text x="309.6" y="123.7">0.1uF</text>
<text x="120.7" y="126.5">Q5</text>
<text x="121.9" y="130.6">BSS84</text>
<text x="157.5" y="126.5">R128</text>
<text x="317.5" y="128.3">C77</text>
<text x="335.3" y="129.1">R60</text>
<text x="78.5" y="134.2">Q3</text>
<text x="78.5" y="136.4">2N7002</text>
<text x="144.8" y="136.7">3.3uF</text>
<text x="157.5" y="134.2">562</text>
<text x="171" y="134.2">C127</text>
<text x="182.9" y="134.2">R126</text>
<text x="182.9" y="136.7">10.0K</text>
<text x="197.4" y="133.1">U33</text>
<text x="327.7" y="136.7">R61</text>
<text x="335.3" y="136.7">562</text>
<text x="66.1" y="141.8">R65</text>
<text x="170.5" y="139">3300pF</text>
<text x="317.5" y="139.2">3.3uF</text>
<text x="327.7" y="139.2">10.0K</text>
<text x="361.7" y="143.8">1500pF</text>
<text x="362.2" y="139">C78</text>
<text x="374.4" y="143.8">1500pF</text>
<text x="374.9" y="139">C79</text>
<text x="401.3" y="139.2">J12-2</text>
<text x="66.1" y="144.3">100K</text>
<text x="197.6" y="147.9">NC7SB3157P6X</text>
<text x="215.9" y="149.4">C90</text>
<text x="218.5" y="154.5">0.1uF</text>
<text x="278.2" y="151.2">R10</text>
<text x="280.4" y="155.5">15.0K</text>
<text x="275.9" y="160.6">R57</text>
<text x="78.5" y="162.1">Q4</text>
<text x="78.5" y="164.4">2N7002</text>
<text x="121.9" y="167.2">R11</text>
<text x="180.4" y="167.2">R136</text>
<text x="265.5" y="163.1">U32B</text>
<text x="275.6" y="163.4">10.0K</text>
<text x="68.6" y="169.7">R71</text>
<text x="68.6" y="172.3">100K</text>
<text x="121.9" y="169.7">100K</text>
<text x="142.3" y="169">C19</text>
<text x="152.4" y="169.7">R134</text>
<text x="180.4" y="169.7">10.0K</text>
<text x="266.7" y="168.2">LM6134BIM</text>
<text x="293.1" y="171.5">C81</text>
<text x="312.4" y="172.3">R67</text>
<text x="396.3" y="169.7">KLP42-61-RW/RW</text>
<text x="142.3" y="179.9">3.3uF</text>
<text x="155" y="177.3">562</text>
<text x="163.6" y="177.3">C132</text>
<text x="180.4" y="177.3">R141</text>
<text x="180.4" y="179.9">10.0K</text>
<text x="199.9" y="176.3">U35</text>
<text x="292.6" y="179.9">3.3uF</text>
<text x="312.4" y="179.9">562</text>
<text x="357.1" y="179.6">C83</text>
<text x="369.8" y="179.6">C84</text>
<text x="163.6" y="181.9">3300pF</text>
<text x="304.8" y="185">R69</text>
<text x="356.6" y="184.4">1500pF</text>
<text x="369.3" y="184.4">1500pF</text>
<text x="200.2" y="191.1">NC7SB3157P6X</text>
<text x="304.8" y="187.5">10.0K</text>
<text x="117.1" y="197.9">C126</text>
<text x="223.5" y="197.7">0.1uF</text>
<text x="226.1" y="195.1">C103</text>
<text x="250" y="194.9">R5</text>
<text x="117.1" y="202.2">0.1uF</text>
<text x="147.8" y="203.8">R108</text>
<text x="155.7" y="203.5">R109</text>
<text x="247.9" y="203">R70</text>
<text x="250.5" y="198.7">15.0K</text>
<text x="91.2" y="205.3">C89</text>
<text x="91.2" y="207.6">0.1uF</text>
<text x="129.8" y="208.1">C87</text>
<text x="137.9" y="208.1">C113</text>
<text x="148.1" y="207.1">1K</text>
<text x="156" y="206.8">1K</text>
<text x="196.9" y="206">C118</text>
<text x="247.4" y="205.5">10.0K</text>
<text x="18.6" y="210.9">C91</text>
<text x="18.6" y="215.4">1000pF</text>
<text x="31.3" y="210.9">C92</text>
<text x="31.3" y="215.4">1000pF</text>
<text x="46.5" y="211.1">C93</text>
<text x="60.7" y="215.9">C94</text>
<text x="90.7" y="214.4">U23</text>
<text x="129.8" y="212.4">0.1uF</text>
<text x="138.2" y="212.4">1uF</text>
<text x="196.4" y="210.4">100pF</text>
<text x="46.5" y="218.2">1uF</text>
<text x="60.7" y="218.2">0.1uF</text>
<text x="161.3" y="225.3">R129</text>
<text x="175.8" y="228.4">33 R130</text>
<text x="193.6" y="230.9">33</text>
<text x="161.3" y="238">R131</text>
<text x="18.6" y="244.1">C95</text>
<text x="49.6" y="245.7">C98</text>
<text x="175.8" y="241.1">33</text>
<text x="18.6" y="251.2">1uF</text>
<text x="29.2" y="246.2">C96</text>
<text x="29.5" y="249">0.1uF</text>
<text x="38.9" y="246.7">C97</text>
<text x="50.1" y="248.7">0.1uF</text>
<text x="59.2" y="246.7">C99</text>
<text x="69.9" y="247.2">C100</text>
<text x="70.1" y="249.5">0.1uF</text>
<text x="167.7" y="251.5">R132</text>
<text x="182.9" y="251.5">R133</text>
<text x="38.9" y="253.8">1uF</text>
<text x="59.2" y="253.8">1uF</text>
<text x="91" y="257.1">CS42L50</text>
<text x="167.7" y="254">100</text>
<text x="182.9" y="254">100</text>
<text x="149.9" y="258.6">R107</text>
<text x="149.9" y="261.2">100K</text>
<text x="166.4" y="261.9">C31</text>
<text x="181.6" y="261.9">C20</text>
<text x="165.9" y="266.2">100pF</text>
<text x="181.1" y="266.2">100pF</text>
</g>
<g font-size="2.3" fill="#00f">
<text x="136.4" y="46.5">-</text>
<text x="61.3" y="53.6" transform="rotate(90 61.3 53.6)">+</text>
<text x="136.4" y="51.4">+</text>
<text x="222.8" y="49.1">-</text>
<text x="222.8" y="53.9">+</text>
<text x="266.4" y="50.3" transform="rotate(-90 266.4 50.3)">+</text>
<text x="61.3" y="68.9" transform="rotate(90 61.3 68.9)">+</text>
<text x="263.8" y="88.4" transform="rotate(-90 263.8 88.4)">+</text>
<text x="139" y="94.8">-</text>
<text x="139" y="99.6">+</text>
<text x="222.8" y="97.3">-</text>
<text x="222.8" y="102.2">+</text>
<text x="281.2" y="130.4">-</text>
<text x="144.5" y="132.1" transform="rotate(-90 144.5 132.1)">+</text>
<text x="281.2" y="135.2">+</text>
<text x="317.2" y="134.6" transform="rotate(-90 317.2 134.6)">+</text>
<text x="253.3" y="173.5">-</text>
<text x="141.9" y="175.3" transform="rotate(-90 141.9 175.3)">+</text>
<text x="253.3" y="178.4">+</text>
<text x="294.3" y="174.8" transform="rotate(-90 294.3 174.8)">+</text>
<text x="46.5" y="213.4">+</text>
<text x="18.6" y="246.4">+</text>
<text x="38.9" y="249">+</text>
<text x="59.2" y="249">+</text>
</g>
<g font-size="2.3" fill="#f00">
<text x="294.7" y="50.3">AIN_R2</text>
<text x="294.7" y="88.4">AIN_L2</text>
<text x="134.6" y="129.1">Aoutb</text>
<text x="11.2" y="138">SWMute</text>
<text x="33" y="136.4">SWMute</text>
<text x="236.7" y="143">VR</text>
<text x="40.7" y="164.4">Mutec</text>
<text x="132.1" y="172.3">Aouta</text>
<text x="218.5" y="184.7">VR</text>
<text x="236.7" y="219.2">ADDAreset</text>
<text x="236.7" y="221.8">SCL</text>
<text x="68.6" y="225.6">AIN_R2</text>
<text x="201.2" y="226.9">SYNC</text>
<text x="236.7" y="224.3">SDA</text>
<text x="68.6" y="228.1">AIN_L2</text>
<text x="201.2" y="229.4">SDRX</text>
<text x="201.2" y="239.6">SDTX</text>
<text x="137.2" y="245.9">Mutec</text>
<text x="201.2" y="242.1">BUZ</text>
<text x="201.2" y="244.6">SCLK</text>
<text x="137.2" y="251">Aoutb</text>
<text x="137.2" y="248.5">Aouta</text>
</g>
<g font-size="2.3" fill="#004080">
<text x="196.9" y="138.2">B1</text>
<text x="196.9" y="143.3">B0</text>
<text x="196.9" y="140.8">GND</text>
<text x="205.8" y="140.8">Vcc</text>
<text x="208" y="138.2">S</text>
<text x="208" y="143.3">A</text>
<text x="199.4" y="181.4">B1</text>
<text x="199.4" y="183.9">GND</text>
<text x="208.3" y="183.9">Vcc</text>
<text x="210.6" y="181.4">S</text>
<text x="199.4" y="186.5">B0</text>
<text x="210.6" y="186.5">A</text>
<text x="90.2" y="219.5">AFLTR</text>
<text x="113.5" y="219.5">RST</text>
<text x="90.2" y="222">AFLTL</text>
<text x="90.2" y="224.6">FILT+_ADC</text>
<text x="90.2" y="227.1">AIN_R2</text>
<text x="112" y="227.1">LRCK</text>
<text x="113.4" y="224.6">SDA</text>
<text x="113.7" y="222">SCL</text>
<text x="90.2" y="229.7">AIN_L2</text>
<text x="90.2" y="232.2">REF_GND</text>
<text x="110.1" y="229.7">SDOUT</text>
<text x="115.1" y="232.2">VA</text>
<text x="90.2" y="234.7">AIN_R1</text>
<text x="90.2" y="237.3">AIN_L1</text>
<text x="90.2" y="239.8">VQ_ADC</text>
<text x="112.7" y="239.8">SDIN</text>
<text x="113.1" y="234.7">GND</text>
<text x="115.3" y="237.3">VL</text>
<text x="90.2" y="242.4">FILT+_DAC</text>
<text x="90.2" y="244.9">VQ_DAC</text>
<text x="111.8" y="242.4">MCLK</text>
<text x="112.2" y="244.9">SCLK</text>
<text x="90.2" y="247.4">HP_A</text>
<text x="90.2" y="250">VA_HP</text>
<text x="110" y="247.4">MUTEC</text>
<text x="110.5" y="250">AOUTL</text>
<text x="90.2" y="252.5">HP_B</text>
<text x="110.1" y="252.5">AOUTR</text>
</g>
<g font-size="1.8">
<text x="45.2" y="1.9">5</text>
<text x="130.6" y="1.9">4</text>
<text x="215.9" y="1.9">3</text>
<text x="301.3" y="1.9">2</text>
<text x="386.6" y="1.9">1</text>
<text x=".7" y="38.5">D</text>
<text x="429.9" y="38.5">D</text>
<text x=".7" y="107.1">C</text>
<text x="429.9" y="107.1">C</text>
<text x=".7" y="175.6">B</text>
<text x="429.9" y="175.6">B</text>
<text x=".7" y="244.2">A</text>
<text x="429.9" y="244.2">A</text>
<text x="45.2" y="278.8">5</text>
<text x="130.6" y="278.8">4</text>
<text x="215.9" y="278.8">3</text>
<text x="301.3" y="278.8">2</text>
<text x="386.6" y="278.8">1</text>
</g>
</svg>
